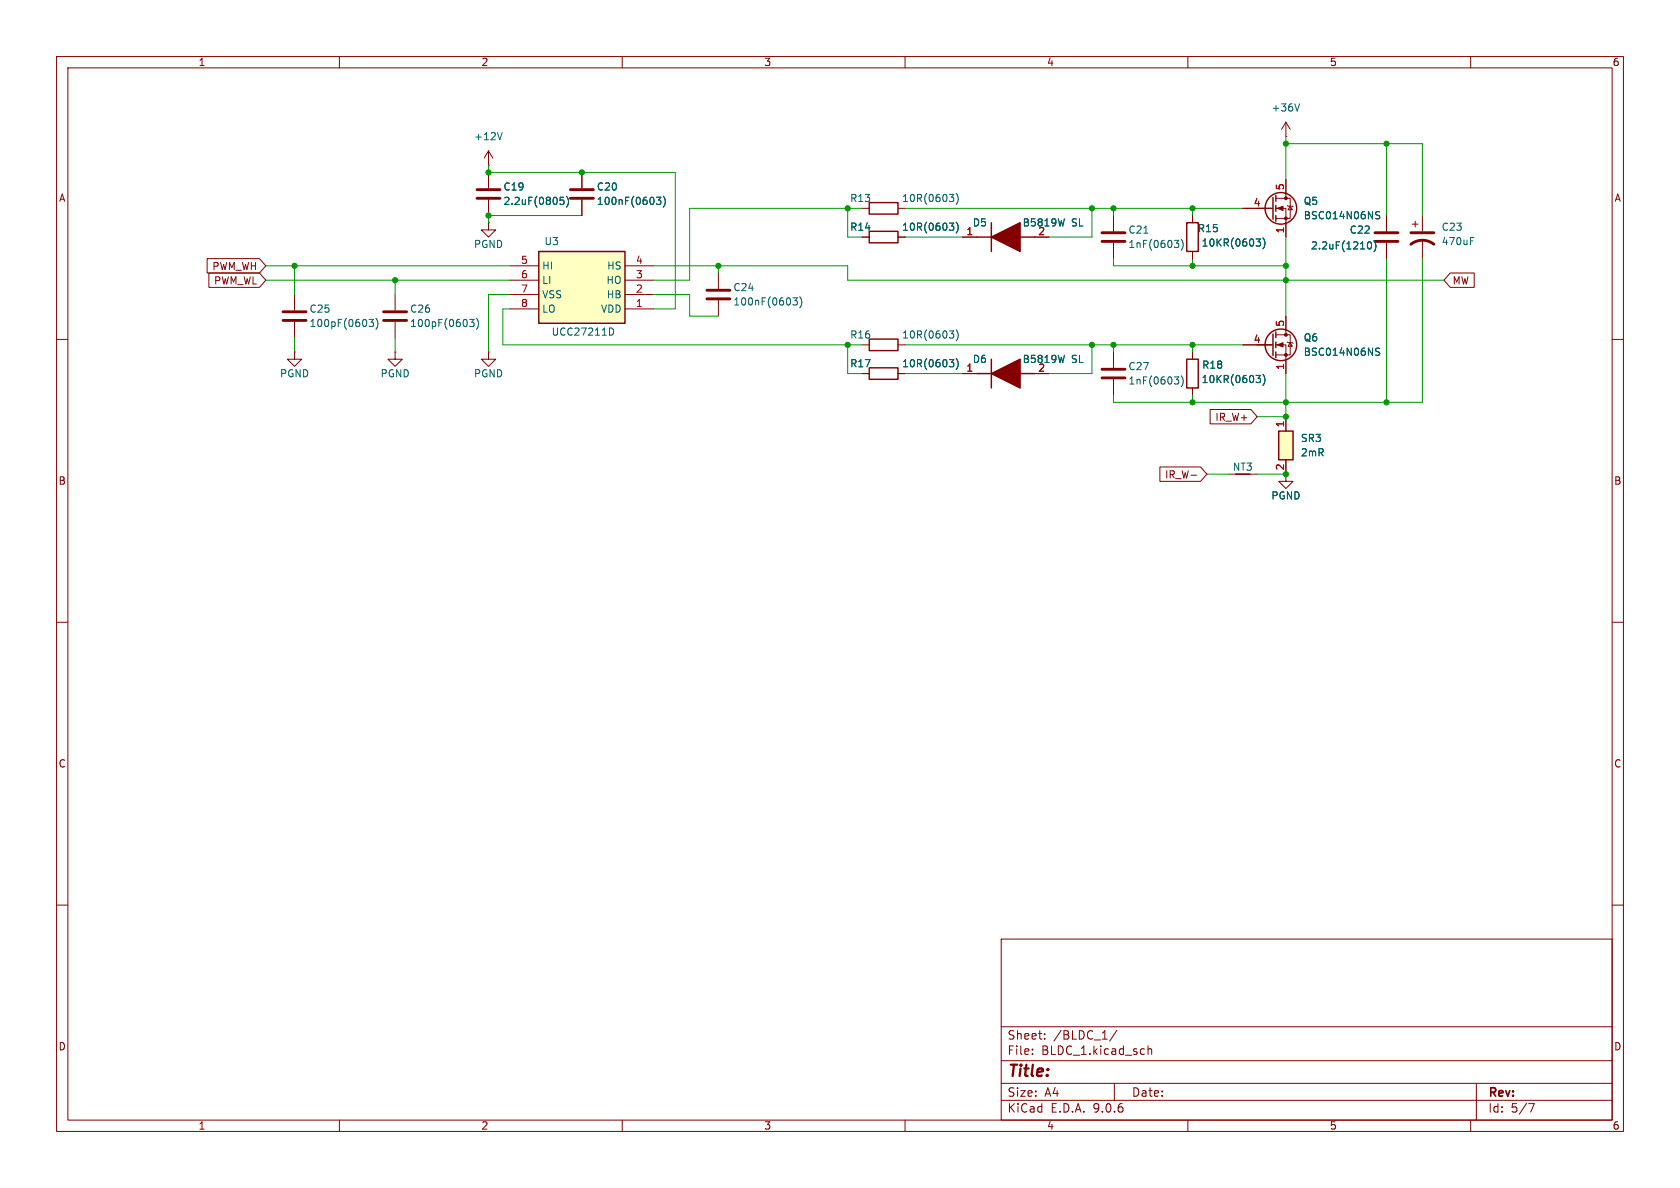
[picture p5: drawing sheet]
<svg xmlns="http://www.w3.org/2000/svg" width="297mm" height="210mm" viewBox="0 0 297 210" stroke-linecap="round" stroke-linejoin="round" font-family="sans-serif">
<g fill="none" stroke="#840000" stroke-width=".18">
<path d="M10 10h277v190h-277zM12 12h273v186h-273zM60 10v2M110 10v2M160 10v2M210 10v2M260 10v2M127 48.3v2.8M127 53.1v2.8M225.6 59.2h2.5v3.5h-2.5M227.3 55.9v3.3M10 60h2"/>
<path d="M219.7 61h5.3M225.6 61h1.7v5M227.6 60.5l.1 .1h.8l.1 .1M228.1 60.6l.4 .6h-.8zM285 60h2M217.2 83.8h5M227.3 83.8v1.3h1.3l-1.3 1.3-1.2-1.3h1.2M10 110h2M285 110h2M10 160h2M177 166h108v32h-108zM285 160h2"/>
<path d="M60 198v2M110 198v2M160 198v2M177 194.5h108M177 191.5h108M177 187.5h108M177 181.5h108M182.5 186.3v.1M182.5 185.5v.1M184.7 183.6v.1M184.7 182.8v.1M197 191.5v3"/>
<path d="M197.5 182.1l-1.3 2M203 184.9v1.5M203 185.5l.2-.1 .3 .1 .1 .9M210 198v2M260 198v2M261 191.5v6.5M270.2 195.1h1l-.6 1.5"/>
</g>
<path d="M125 51.3h4M125 52.8h4" fill="none" stroke="#840000" stroke-width=".51"/>
<path d="M140.2 52.6h.8l-.5 .5 .4 .2v.5l-.2 .1-.5-.1M141.4 52.5a1.46 1.46 0 0 1 0 1.9M243.2 61.9l.7 .5-.2 .4-.5-.1M243.9 61.6l-.5-.1-.2 .3" fill="none" stroke="#006464" stroke-width=".18"/>
<g fill="none" stroke="#840000" stroke-width=".25">
<path d="M225 59.1v3.8M225.6 58.7v1M225.6 60.5v1M225.6 62.2v1"/>
<circle cx="226.4" cy="61" r="2.79"/>
</g>
<g fill="#840000" stroke="#840000" stroke-width=".18">
<path d="M225.8 61l1-.4v.7z"/>
<circle cx="227.3" cy="59.2" r=".25"/>
<circle cx="227.3" cy="62.7" r=".25"/>
</g>
<path d="M226.1 76.2h2.5v5.1h-2.5z" fill="#ffffc2"/>
<g fill="none" stroke="#840000" stroke-width=".25">
<path d="M175.3 39.4v5.1M209.8 39.4h2v5.1h-2zM225 34.9v3.8M225.6 34.5v1.1M225.6 36.3v1M225.6 38.1v1M153.7 59.9h5v2.1h-5zM172.7 41.9h2.6M180.3 41.9h2.6M209.8 63.5h2v5.1h-2zM226.1 76.2h2.5v5.1h-2.5z"/>
<circle cx="226.4" cy="36.8" r="2.79"/>
</g>
<g fill="none" stroke="#840000" stroke-width=".18">
<path d="M196.8 38.1v2.8M210.8 38.1v1.3M219.7 36.8h5.3M225.6 35.1h2.5v3.5h-2.5M225.6 36.8h1.7v5.1M227.3 24.1h.1M227.3 21.6v2.5M227.3 31.8v3.3M227.3 21.6l-.7 1.3M227.3 21.6l.8 1.3M227.6 36.3l.1 .1h.8l.1 .2M228.1 36.4l.4 .7h-.8z"/>
<path d="M245.1 38.1v2.8M249.7 39.6h1M250.2 39.1v1M251.5 38.1v2.8M170.2 41.9h2.5M182.9 41.9h2.5M196.8 42.9v2.8M210.8 44.5v1.2M245.1 42.9v2.8M251.5 42.4v3.3M152.4 61h1.3M158.7 61h1.3"/>
<path d="M196.8 62.2v2.8M196.8 67.1v2.8M210.8 62.2v1.3M210.8 68.6v1.3M227.3 73.7v2.5M227.3 81.3v2.5"/>
</g>
<g fill="#840000" stroke="#840000" stroke-width=".18">
<path d="M225.8 36.8l1-.4v.8z"/>
<circle cx="227.3" cy="35.1" r=".25"/>
<circle cx="227.3" cy="38.6" r=".25"/>
</g>
<g fill="none" stroke="#006464" stroke-width=".18">
<path d="M229.7 18.4l-.4 1.2M188.2 38.7l-.3 1.2M243.2 37.8l.7 .5-.2 .4-.5-.1M243.9 37.5l-.5-.1-.2 .3M167.8 58.5h.8l-.4 .5 .4 .1v.4l-.2 .3h-.4M169 58.3a1.46 1.46 0 0 1 0 1.9M202.2 41.2h.7M207.6 42.5h.8l-.4 .5 .3 .1 .1 .4-.3 .3h-.3M208.8 42.3a1.46 1.46 0 0 1 0 1.9M222.1 42.2h.7l-.4 .5 .4 .1v.5l-.2 .2h-.4M223.3 42.1a1.46 1.46 0 0 1 0 1.9M241.7 43.2l.2-.3 .1-.2a.68 .68 0 0 1 .5 .7 .68 .68 0 0 1-.5 .6l-.1-.1-.2-.4"/>
<path d="M242.9 42.6a1.46 1.46 0 0 1 0 1.9M260 42.6h.4M260 42h.6M207.6 66.6h.8l-.4 .5 .3 .1 .1 .4-.3 .3h-.3M208.8 66.4a1.46 1.46 0 0 1 0 2M222.1 66.4h.7l-.4 .4 .4 .2v.4l-.2 .2h-.4M223.3 66.2a1.46 1.46 0 0 1 0 1.9"/>
</g>
<path d="M194.8 41.1h4.1M194.8 42.7h4.1M243.1 41.1h4M243.1 42.7h4M249.4 43.2a3.3 3.3 0 0 1 4.1 0M249.4 41.1h4.1M194.8 65.3h4.1M194.8 66.8h4.1" fill="none" stroke="#840000" stroke-width=".51"/>
<path d="M175.3 41.9l5-2.5v5.1z" fill="#840000" stroke="#840000" stroke-width=".25"/>
<path d="M95.2 44.5h15.3v12.7h-15.3z" fill="#ffffc2"/>
<path d="M153.7 35.8h5v2h-5zM95.2 44.5h15.3v12.7h-15.3zM153.7 40.9h5v2h-5zM153.7 65h5v2.1h-5zM172.7 66h2.6M175.3 63.5v5.1M180.3 66h2.6" fill="none" stroke="#840000" stroke-width=".25"/>
<g fill="none" stroke="#840000" stroke-width=".18">
<path d="M86.4 39.4v1.2h1.2l-1.2 1.3-1.3-1.3h1.3M86.4 39.4h.1M86.4 29.2h.1M86.4 26.7v2.5M86.4 30.5v2.8M86.4 35.3v2.8M86.4 26.7l-.8 1.2M86.4 26.7l.7 1.2M102.9 30.5v2.8M102.9 35.3v2.8M152.4 36.8h1.3M158.7 36.8h1.3"/>
<path d="M210.8 38.1v1.3M219.7 36.8h5.1M227.3 31.8v2.5M227.3 39.4v2.5M245.1 38.1v2.8M36.6 45.7h9.3l1.1 1.3-1.1 1.3h-9.3zM36.9 48.3h9l1.1 1.2-1.1 1.3h-9zM52.1 52.1v2.8M52.1 56.9v2.8M69.8 52.1v2.8M69.8 56.9v2.8M90.2 54.6h5"/>
<path d="M90.2 52.1h5M90.2 49.5h5M90.2 47h5M110.5 54.6h5.1M110.5 52.1h5.1M110.5 49.5h5.1M110.5 47h5.1M152.4 41.9h1.3M158.7 41.9h1.3M170.2 41.9h2.5M182.9 41.9h2.5M210.8 44.5v1.2"/>
<path d="M227.3 55.9v2.5M245.1 42.9v2.8M256.4 48.3h4.2v2.5h-4.2l-1.1-1.3zM52.1 62.2v1.3h1.2l-1.2 1.3-1.3-1.3h1.3M52.1 62.2h.1M69.8 62.2v1.3h1.3l-1.3 1.3-1.2-1.3h1.2M69.8 62.2h.1M86.4 62.2v1.3h1.2l-1.2 1.3-1.3-1.3h1.3M86.4 62.2h.1M152.4 66h1.3M158.7 66h1.3M170.2 66h2.5"/>
<path d="M182.9 66h2.5M210.8 62.2v1.3M210.8 68.6v1.3M213.9 72.4h7.2l1.1 1.3-1.1 1.2h-7.2zM219.7 61h5.1M227.3 63.5v2.5M227.3 73.7v2.5M205 82.5h7.2l1.2 1.3-1.2 1.3h-7.2zM210.6 84h.9M227.3 81.3v2.5"/>
</g>
<g fill="none" stroke="#006464" stroke-width=".18">
<path d="M88.8 23.4l-.4 1.3M99.7 34.9h-.6l-.1 .6 .2-.1h.4l.1 .2v.4l-.2 .1-.5-.1M100.1 34.7a1.46 1.46 0 0 1 0 1.9M116 34.9h.8l-.4 .5 .4 .1v.5l-.2 .1-.6-.1M117.3 34.7a1.46 1.46 0 0 1 0 1.9M167.8 34.4h.8l-.4 .4 .4 .2v.4l-.2 .2h-.4M167.8 39.4h.8l-.4 .5 .4 .1v.5l-.2 .2h-.4M169 34.2a1.46 1.46 0 0 1 0 1.9M169 39.3a1.46 1.46 0 0 1 0 1.9M188.2 38.7l-.3 1.2M243.2 37.8l.7 .5-.2 .4-.5-.1M243.9 37.5l-.5-.1-.2 .3"/>
<path d="M65.2 56.5h.8l-.4 .4 .4 .2v.5l-.2 .1-.6-.1M66.5 56.3a1.46 1.46 0 0 1 0 1.9M83 56.5h.8l-.4 .4 .3 .2v.5l-.1 .1-.6-.1M84.2 56.3a1.46 1.46 0 0 1 0 1.9M107.8 58a.64 .64 0 0 1 .7 .6 .64 .64 0 0 1-.7 .7M222.1 42.2h.7l-.4 .5 .4 .1v.5l-.2 .2h-.4M223.3 42.1a1.46 1.46 0 0 1 0 1.9M241.7 43.2l.2-.3 .1-.2a.68 .68 0 0 1 .5 .7 .68 .68 0 0 1-.5 .6l-.1-.1-.2-.4M242.9 42.6a1.46 1.46 0 0 1 0 1.9M167.8 63.6h.8l-.4 .5 .4 .1v.4l-.2 .2h-.4M169 63.4a1.46 1.46 0 0 1 0 1.9M188.2 62.8l-.3 1.3"/>
<path d="M222.1 66.4h.7l-.4 .4 .4 .2v.4l-.2 .2h-.4M223.3 66.2a1.46 1.46 0 0 1 0 1.9M243.2 61.9l.7 .5-.2 .4-.5-.1M243.9 61.6l-.5-.1-.2 .3"/>
</g>
<path d="M84.3 33.5h4.1M84.3 35.1h4.1M100.8 33.5h4.1M100.8 35.1h4.1M50 55.1h4.1M50 56.6h4.1M67.8 55.1h4.1M67.8 56.6h4.1" fill="none" stroke="#840000" stroke-width=".51"/>
<path d="M175.3 66l5-2.5v5.1z" fill="#840000" stroke="#840000" stroke-width=".25"/>
<g fill="none" stroke="#009600" stroke-width=".18">
<path d="M86.4 29.2v1.3h33v24.1h-3.8M102.9 38.1h-16.5v1.3M149.9 36.8v5.1h2.5M152.4 36.8h-30.5v12.7h-6.3M160 36.8h59.7M193 36.8v5.1h-7.6M196.8 36.8v1.3M210.8 36.8v1.3M227.3 24.1v7.7M227.3 25.4h24.2v12.7M245.1 25.4v12.7M47 49.5h43.2"/>
<path d="M47 47h43.2M52.1 47v5.1M52.1 59.7v2.5M69.8 49.5v2.6M69.8 59.7v2.5M90.2 54.6h-1.3v6.4h63.5M90.2 52.1h-3.8v10.1M115.6 47h34.3v2.5h105.4M115.6 52.1h6.3v3.8h5.1M127 47v1.3M160 41.9h10.2M196.8 45.7v1.3h30.5"/>
<path d="M210.8 45.7v1.3M227.3 41.9v14M245.1 45.7v25.4M251.5 45.7v25.4h-54.7v-1.2M149.9 61v5h2.5M160 61h59.7M160 66h10.2M193 61v5h-7.6M196.8 61v1.2M210.8 61v1.2M210.8 69.9v1.2M227.3 66v7.7h-5.1"/>
<path d="M213.4 83.8h3.8M222.2 83.8h5.1"/>
</g>
<g fill="#009600" stroke="#009600" stroke-width=".18">
<circle cx="149.9" cy="61" r=".46"/>
<circle cx="149.9" cy="36.8" r=".46"/>
<circle cx="196.8" cy="36.8" r=".46"/>
<circle cx="193" cy="36.8" r=".46"/>
<circle cx="196.8" cy="61" r=".46"/>
<circle cx="193" cy="61" r=".46"/>
<circle cx="127" cy="47" r=".46"/>
<circle cx="227.3" cy="83.8" r=".46"/>
<circle cx="210.8" cy="71.1" r=".46"/>
<circle cx="210.8" cy="61" r=".46"/>
<circle cx="227.3" cy="73.7" r=".46"/>
<circle cx="227.3" cy="71.1" r=".46"/>
<circle cx="245.1" cy="71.1" r=".46"/>
<circle cx="245.1" cy="25.4" r=".46"/>
<circle cx="227.3" cy="47" r=".46"/>
<circle cx="227.3" cy="49.5" r=".46"/>
<circle cx="227.3" cy="25.4" r=".46"/>
<circle cx="102.9" cy="30.5" r=".46"/>
<circle cx="69.8" cy="49.5" r=".46"/>
<circle cx="86.4" cy="30.5" r=".46"/>
<circle cx="86.4" cy="38.1" r=".46"/>
<circle cx="52.1" cy="47" r=".46"/>
<circle cx="210.8" cy="47" r=".46"/>
<circle cx="210.8" cy="36.8" r=".46"/>
</g>
<text font-size="2.8" fill="#840000" x="178" y="190.9">Title:</text>
<g font-size="2.1" fill="#840000">
<text x="178" y="184">Sheet:</text>
<text x="186.2" y="184">/BLDC_1/</text>
<text x="178" y="186.7">File:</text>
<text x="184.1" y="186.7">BLDC_1.kicad_sch</text>
<text x="178" y="196.9">KiCad</text>
<text x="178" y="194.1">Size:</text>
<text x="184.7" y="194.1">A4</text>
<text x="185.7" y="196.9">E.D.A.</text>
<text x="193.3" y="196.9">9.0.6</text>
<text x="200" y="194.1">Date:</text>
<text x="263" y="194.3">Rev:</text>
<text x="263" y="196.9">Id:</text>
<text x="267.1" y="196.9">5/7</text>
</g>
<g font-size="1.8" fill="#840000">
<text x="35" y="11.9">1</text>
<text x="85" y="11.9">2</text>
<text x="135" y="11.9">3</text>
<text x="185" y="11.9">4</text>
<text x="235" y="11.9">5</text>
<text x="285" y="11.9">6</text>
<text x="10.3" y="35.9">A</text>
<text x="285.3" y="35.9">A</text>
<text x="37.4" y="47.9">PWM_WH</text>
<text x="37.7" y="50.5">PWM_WL</text>
<text x="256.7" y="50.5">MW</text>
<text x="214.8" y="74.6">IR_W+</text>
<text x="10.3" y="85.9">B</text>
<text x="205.9" y="84.8">IR_W-</text>
<text x="285.3" y="85.9">B</text>
<text x="10.3" y="135.9">C</text>
<text x="285.3" y="135.9">C</text>
<text x="10.3" y="185.9">D</text>
<text x="285.3" y="185.9">D</text>
<text x="35" y="199.9">1</text>
<text x="85" y="199.9">2</text>
<text x="135" y="199.9">3</text>
<text x="185" y="199.9">4</text>
<text x="235" y="199.9">5</text>
<text x="285" y="199.9">6</text>
</g>
<g font-size="1.8" fill="#006464">
<text x="224.7" y="19.9">+36V</text>
<text x="83.7" y="25">+12V</text>
<text x="88.9" y="33.9">C19</text>
<text x="105.4" y="33.9">C20</text>
<text x="150.2" y="35.9">R13</text>
<text x="159.4" y="35.9">10R(0603)</text>
<text x="88.9" y="36.4">2.2uF(0805)</text>
<text x="105.4" y="36.4">100nF(0603)</text>
<text x="150.2" y="41">R14</text>
<text x="159.4" y="41">10R(0603)</text>
<text x="171.9" y="40.2">D5</text>
<text x="180.7" y="40.2">B5819W</text>
<text x="189.4" y="40.2">SL</text>
<text x="199.4" y="41.5">C21</text>
<text x="211.7" y="41.2">R15</text>
<text x="230.4" y="39">BSC014N06NS</text>
<text x="230.4" y="36.4">Q5</text>
<text x="238.5" y="41.5">C22</text>
<text x="254.8" y="41">C23</text>
<text x="83.7" y="44">PGND</text>
<text x="95.8" y="47.9">HI</text>
<text x="96.2" y="43.5">U3</text>
<text x="107.2" y="47.9">HS</text>
<text x="199.4" y="44">1nF(0603)</text>
<text x="212.3" y="43.8">10KR(0603)</text>
<text x="231.7" y="44.3">2.2uF(1210)</text>
<text x="254.8" y="43.5">470uF</text>
<text x="95.8" y="52.9">VSS</text>
<text x="95.8" y="50.4">LI</text>
<text x="107.1" y="50.4">HO</text>
<text x="107.2" y="52.9">HB</text>
<text x="129.5" y="51.7">C24</text>
<text x="54.6" y="58">100pF(0603)</text>
<text x="54.6" y="55.5">C25</text>
<text x="72.4" y="58">100pF(0603)</text>
<text x="72.4" y="55.5">C26</text>
<text x="95.8" y="55.5">LO</text>
<text x="97.4" y="59.5">UCC27211D</text>
<text x="106.2" y="55.5">VDD</text>
<text x="129.5" y="54.2">100nF(0603)</text>
<text x="150.2" y="60">R16</text>
<text x="150.2" y="65.1">R17</text>
<text x="159.4" y="60">10R(0603)</text>
<text x="159.4" y="65.1">10R(0603)</text>
<text x="171.9" y="64.4">D6</text>
<text x="180.7" y="64.4">B5819W</text>
<text x="189.4" y="64.4">SL</text>
<text x="199.4" y="65.6">C27</text>
<text x="212.4" y="65.4">R18</text>
<text x="230.4" y="63.1">BSC014N06NS</text>
<text x="230.4" y="60.6">Q6</text>
<text x="49.4" y="66.9">PGND</text>
<text x="67.2" y="66.9">PGND</text>
<text x="83.7" y="66.9">PGND</text>
<text x="199.4" y="68.2">1nF(0603)</text>
<text x="212.3" y="67.9">10KR(0603)</text>
<text x="217.9" y="83.4">NT3</text>
<text x="229.9" y="78.3">SR3</text>
<text x="229.9" y="80.9">2mR</text>
<text x="224.7" y="88.5">PGND</text>
</g>
<g font-size="1.8" fill="#a90000">
<text x="227.1" y="33.7" transform="rotate(-90 227.1 33.7)">5</text>
<text x="170.7" y="41.7">1</text>
<text x="183.4" y="41.7">2</text>
<text x="221.5" y="36.6">4</text>
<text x="227.1" y="41.3" transform="rotate(-90 227.1 41.3)">1</text>
<text x="92" y="46.7">5</text>
<text x="112.3" y="46.7">4</text>
<text x="92" y="51.8">7</text>
<text x="92" y="49.3">6</text>
<text x="112.3" y="51.8">2</text>
<text x="112.3" y="49.3">3</text>
<text x="92" y="54.4">8</text>
<text x="112.3" y="54.4">1</text>
<text x="227.1" y="57.9" transform="rotate(-90 227.1 57.9)">5</text>
<text x="170.7" y="65.8">1</text>
<text x="183.4" y="65.8">2</text>
<text x="221.5" y="60.7">4</text>
<text x="227.1" y="65.5" transform="rotate(-90 227.1 65.5)">1</text>
<text x="227.1" y="75.6" transform="rotate(-90 227.1 75.6)">1</text>
<text x="227.1" y="83.3" transform="rotate(-90 227.1 83.3)">2</text>
</g>
</svg>
